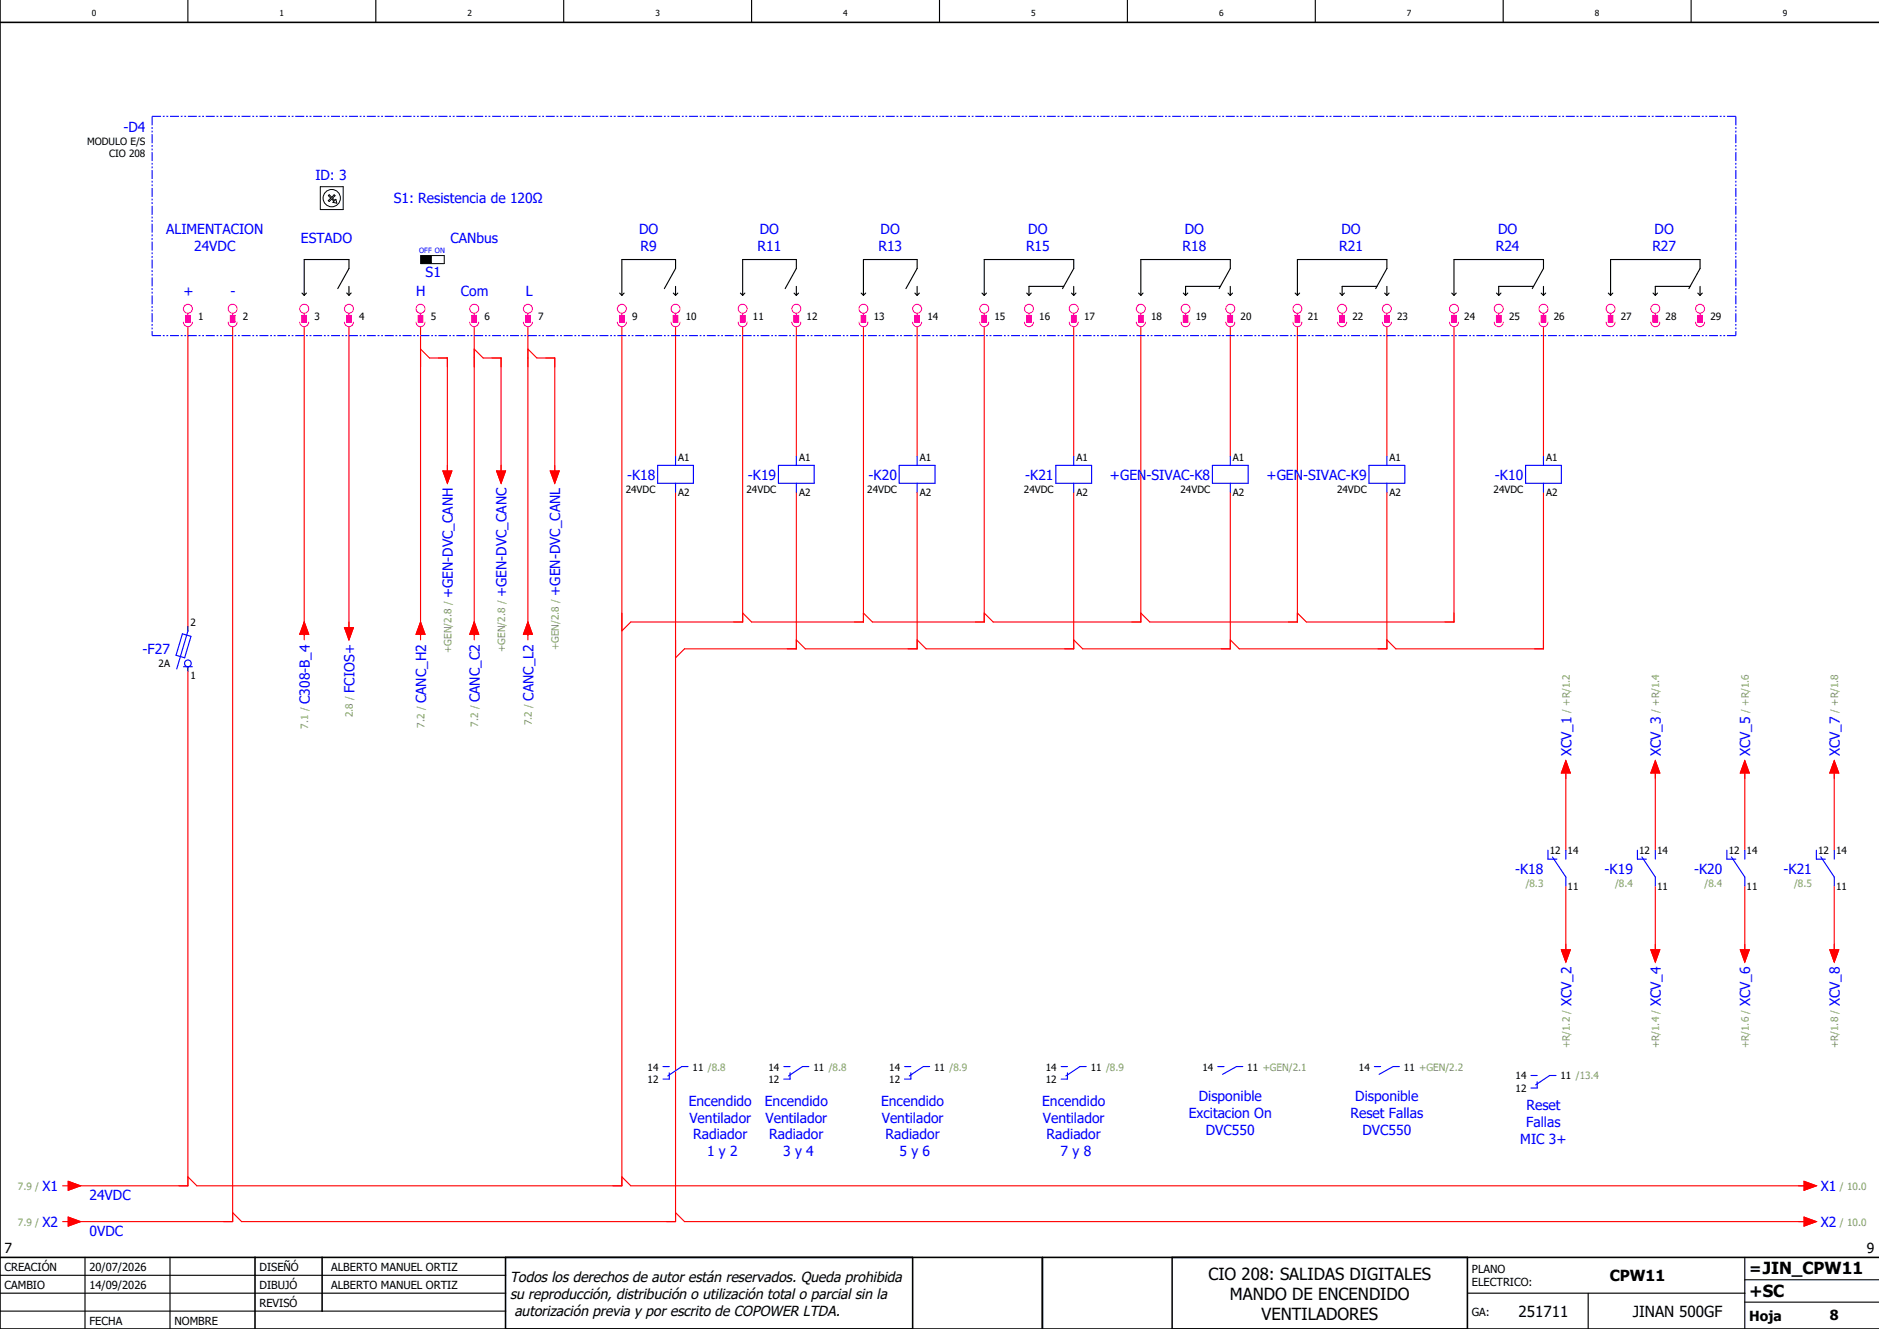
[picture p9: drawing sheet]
<svg xmlns="http://www.w3.org/2000/svg" width="420mm" height="297mm" viewBox="0 0 420 297" stroke-linecap="round" stroke-linejoin="round" font-family="sans-serif">
<g fill="none" stroke="#000" stroke-width=".25">
<path d="M42 0v5M84 0v5M126 0v5M168 0v5M210 0v5M252 0v5M294 0v5M336 0v5M378 0v5M67.5 65.5l.5 .5M68.5 65.5l-.5 .5M75.5 64.5l2.5-4.5v-2h-10v8"/>
<path d="M77.5 65.5l.5 .5M78 64v2M78.5 65.5l-.5 .5M138.5 65.5l.5 .5M139.5 65.5l-.5 .5M148.5 64.5l2.5-4.5v-2h-12v8M150.5 65.5l.5 .5M151 64v2M151.5 65.5l-.5 .5M165.5 65.5l.5 .5M166.5 65.5l-.5 .5M175.5 64.5l2.5-4.5v-2h-12v8"/>
<path d="M177.5 65.5l.5 .5M178 64v2M178.5 65.5l-.5 .5M192.5 65.5l.5 .5M193.5 65.5l-.5 .5M202.5 64.5l2.5-4.5v-2h-12v8M204.5 65.5l.5 .5M205 64v2M205.5 65.5l-.5 .5M219.5 65.5l.5 .5M220.5 65.5l-.5 .5M229.5 65.5l.5 .5"/>
<path d="M230.5 65.5l-.5 .5M237.5 64.5l2.5-4.5v-2h-20v8M237.8 64h-7.8v2M239.5 65.5l.5 .5M240 64v2M240.5 65.5l-.5 .5M254.5 65.5l.5 .5M255.5 65.5l-.5 .5M264.5 65.5l.5 .5M265.5 65.5l-.5 .5M272.5 64.5l2.5-4.5v-2h-20v8M272.8 64h-7.8v2"/>
<path d="M274.5 65.5l.5 .5M275 64v2M275.5 65.5l-.5 .5M289.5 65.5l.5 .5M290.5 65.5l-.5 .5M299.5 65.5l.5 .5M300.5 65.5l-.5 .5M307.5 64.5l2.5-4.5v-2h-20v8M307.8 64h-7.8v2M309.5 65.5l.5 .5M310 64v2M310.5 65.5l-.5 .5"/>
<path d="M324.5 65.5l.5 .5M325.5 65.5l-.5 .5M334.5 65.5l.5 .5M335.5 65.5l-.5 .5M342.5 64.5l2.5-4.5v-2h-20v8M342.8 64h-7.8v2M344.5 65.5l.5 .5M345 64v2M345.5 65.5l-.5 .5M359.5 65.5l.5 .5M360.5 65.5l-.5 .5M369.5 65.5l.5 .5"/>
<path d="M370.5 65.5l-.5 .5M377.5 64.5l2.5-4.5v-2h-20v8M377.8 64h-7.8v2M379.5 65.5l.5 .5M380 64v2M380.5 65.5l-.5 .5M0 285h113M0 293h113M0 289h113M19 281v16M38 281v16M328 289h62"/>
<path d="M355 289v8M390 291h30M390 281v16M390 286h30"/>
</g>
<path d="M0 5h420M0 0v297h420M0 281h420M57 281v16M72 281v12M113 281v16M204 281v16M233 281v16M262 281v16M328 281v16" fill="none" stroke="#000" stroke-width=".35"/>
<g fill="none" stroke="#f00" stroke-width=".25">
<path d="M42 73v68M52 73v200h-36M68 73v70M78 73v68M94 73v70M94 78l2 2h4v26M106 78l2 2h4v26M106 73v70M118 78l2 2h4v26M118 73v70M139 73v192h-95l-2-2M151 73v29"/>
<path d="M166 73v66h-25l-2 2M178 73v29M193 73v66h-25l-2-2M205 73v29M220 73v66h-25l-2-2M240 73v29M255 73v66h-33l-2-2M275 73v29M290 73v66h-33l-2-2M310 73v29M325 73v66h-33l-2-2M345 73v29"/>
<path d="M99 105.3h2l-1 2.7zM111 105.3h2l-1 2.7zM123 105.3h2l-1 2.7zM151 110v163h-97l-2-2M178 110v35h-25l-2 2M205 110v35h-25l-2-2M240 110v35h-33l-2-2M275 110v35h-33l-2-2M310 110v35h-33l-2-2M345 110v35h-33l-2-2M68 139l1 2.7h-2zM94 139l1 2.7h-2z"/>
<path d="M106 139l1 2.7h-2zM118 139l1 2.7h-2zM42 149v116h-26M77 140.2h2l-1 2.8zM350 172.7v17.3M350 170l1 2.7h-2zM370 172.7v17.3M370 170l1 2.7h-2zM390 172.7v17.3M390 170l1 2.7h-2zM410 172.7v17.3M410 170l1 2.7h-2z"/>
<path d="M350 198v15M370 198v15M390 198v15M410 198v15M349 212.3h2l-1 2.7zM369 212.3h2l-1 2.7zM389 212.3h2l-1 2.7zM409 212.3h2l-1 2.7zM14 265h1.2M14 273h1.2M15.2 272l2.8 1-2.8 1zM15.2 264l2.8 1-2.8 1z"/>
<path d="M139 263l2 2h263M151 271l2 2h251M403.2 264l2.8 1-2.8 1zM403.2 272l2.8 1-2.8 1z"/>
</g>
<g fill="none" stroke="#000" stroke-width=".22">
<path d="M71.6 41.7h5.1v5.1h-5.1zM73.6 43.5l.6 .6 .5-.6 .2 .2-.6 .6 .5 .5 .3-.3 .2 .9-.9-.2 .2-.2-.4-.5-.6 .5-.2-.2 .5-.5-.5-.6zM94 57.1h5.3v1.8h-5.3z"/>
<circle cx="74.2" cy="44.3" r="1.93"/>
</g>
<path d="M94.3 57.4h2v1.3h-2z" fill="#000" stroke="#000" stroke-width=".22"/>
<path d="M94.3 57.4h2v1.3h-2z" fill="none" stroke="#000" stroke-width=".5"/>
<g fill="none" stroke="#f0f" stroke-width=".25">
<path d="M41 72a1 1 0 0 0 1 1 1 1 0 0 0 1-1M41.5 70.5h1v1.5h-1zM42 70v.5M51 72a1 1 0 0 0 1 1 1 1 0 0 0 1-1M51.5 70.5h1v1.5h-1zM52 70v.5M67 72a1 1 0 0 0 1 1 1 1 0 0 0 1-1M67.5 70.5h1v1.5h-1zM68 70v.5M77 72a1 1 0 0 0 1 1 1 1 0 0 0 1-1M77.5 70.5h1v1.5h-1zM78 70v.5"/>
<path d="M93 72a1 1 0 0 0 1 1 1 1 0 0 0 1-1M93.5 70.5h1v1.5h-1zM94 70v.5M105 72a1 1 0 0 0 1 1 1 1 0 0 0 1-1M105.5 70.5h1v1.5h-1zM106 70v.5M117 72a1 1 0 0 0 1 1 1 1 0 0 0 1-1M117.5 70.5h1v1.5h-1zM118 70v.5M138 72a1 1 0 0 0 1 1 1 1 0 0 0 1-1M138.5 70.5h1v1.5h-1zM139 70v.5"/>
<path d="M150 72a1 1 0 0 0 1 1 1 1 0 0 0 1-1M150.5 70.5h1v1.5h-1zM151 70v.5M165 72a1 1 0 0 0 1 1 1 1 0 0 0 1-1M165.5 70.5h1v1.5h-1zM166 70v.5M177 72a1 1 0 0 0 1 1 1 1 0 0 0 1-1M177.5 70.5h1v1.5h-1zM178 70v.5M192 72a1 1 0 0 0 1 1 1 1 0 0 0 1-1M192.5 70.5h1v1.5h-1zM193 70v.5"/>
<path d="M204 72a1 1 0 0 0 1 1 1 1 0 0 0 1-1M204.5 70.5h1v1.5h-1zM205 70v.5M219 72a1 1 0 0 0 1 1 1 1 0 0 0 1-1M219.5 70.5h1v1.5h-1zM220 70v.5M229 72a1 1 0 0 0 1 1 1 1 0 0 0 1-1M229.5 70.5h1v1.5h-1zM230 70v.5M239 72a1 1 0 0 0 1 1 1 1 0 0 0 1-1M239.5 70.5h1v1.5h-1zM240 70v.5"/>
<path d="M254 72a1 1 0 0 0 1 1 1 1 0 0 0 1-1M254.5 70.5h1v1.5h-1zM255 70v.5M264 72a1 1 0 0 0 1 1 1 1 0 0 0 1-1M264.5 70.5h1v1.5h-1zM265 70v.5M274 72a1 1 0 0 0 1 1 1 1 0 0 0 1-1M274.5 70.5h1v1.5h-1zM275 70v.5M289 72a1 1 0 0 0 1 1 1 1 0 0 0 1-1M289.5 70.5h1v1.5h-1zM290 70v.5"/>
<path d="M299 72a1 1 0 0 0 1 1 1 1 0 0 0 1-1M299.5 70.5h1v1.5h-1zM300 70v.5M309 72a1 1 0 0 0 1 1 1 1 0 0 0 1-1M309.5 70.5h1v1.5h-1zM310 70v.5M324 72a1 1 0 0 0 1 1 1 1 0 0 0 1-1M324.5 70.5h1v1.5h-1zM325 70v.5M334 72a1 1 0 0 0 1 1 1 1 0 0 0 1-1M334.5 70.5h1v1.5h-1zM335 70v.5"/>
<path d="M344 72a1 1 0 0 0 1 1 1 1 0 0 0 1-1M344.5 70.5h1v1.5h-1zM345 70v.5M359 72a1 1 0 0 0 1 1 1 1 0 0 0 1-1M359.5 70.5h1v1.5h-1zM360 70v.5M369 72a1 1 0 0 0 1 1 1 1 0 0 0 1-1M369.5 70.5h1v1.5h-1zM370 70v.5M379 72a1 1 0 0 0 1 1 1 1 0 0 0 1-1M379.5 70.5h1v1.5h-1zM380 70v.5"/>
<circle cx="42" cy="69" r="1"/>
<circle cx="52" cy="69" r="1"/>
<circle cx="68" cy="69" r="1"/>
<circle cx="78" cy="69" r="1"/>
<circle cx="94" cy="69" r="1"/>
<circle cx="106" cy="69" r="1"/>
<circle cx="118" cy="69" r="1"/>
<circle cx="139" cy="69" r="1"/>
<circle cx="151" cy="69" r="1"/>
<circle cx="166" cy="69" r="1"/>
<circle cx="178" cy="69" r="1"/>
<circle cx="193" cy="69" r="1"/>
<circle cx="205" cy="69" r="1"/>
<circle cx="220" cy="69" r="1"/>
<circle cx="230" cy="69" r="1"/>
<circle cx="240" cy="69" r="1"/>
<circle cx="255" cy="69" r="1"/>
<circle cx="265" cy="69" r="1"/>
<circle cx="275" cy="69" r="1"/>
<circle cx="290" cy="69" r="1"/>
<circle cx="300" cy="69" r="1"/>
<circle cx="310" cy="69" r="1"/>
<circle cx="325" cy="69" r="1"/>
<circle cx="335" cy="69" r="1"/>
<circle cx="345" cy="69" r="1"/>
<circle cx="360" cy="69" r="1"/>
<circle cx="370" cy="69" r="1"/>
<circle cx="380" cy="69" r="1"/>
</g>
<g fill="#f0f" stroke="#f0f" stroke-width=".22">
<path d="M51.5 70.5h1v1.5h-1z"/>
<path d="M41.5 70.5h1v1.5h-1z"/>
<path d="M77.5 70.5h1v1.5h-1z"/>
<path d="M67.5 70.5h1v1.5h-1z"/>
<path d="M117.5 70.5h1v1.5h-1z"/>
<path d="M93.5 70.5h1v1.5h-1z"/>
<path d="M105.5 70.5h1v1.5h-1z"/>
<path d="M138.5 70.5h1v1.5h-1z"/>
<path d="M150.5 70.5h1v1.5h-1z"/>
<path d="M165.5 70.5h1v1.5h-1z"/>
<path d="M177.5 70.5h1v1.5h-1z"/>
<path d="M192.5 70.5h1v1.5h-1z"/>
<path d="M204.5 70.5h1v1.5h-1z"/>
<path d="M219.5 70.5h1v1.5h-1z"/>
<path d="M239.5 70.5h1v1.5h-1z"/>
<path d="M229.5 70.5h1v1.5h-1z"/>
<path d="M254.5 70.5h1v1.5h-1z"/>
<path d="M264.5 70.5h1v1.5h-1z"/>
<path d="M274.5 70.5h1v1.5h-1z"/>
<path d="M289.5 70.5h1v1.5h-1z"/>
<path d="M299.5 70.5h1v1.5h-1z"/>
<path d="M309.5 70.5h1v1.5h-1z"/>
<path d="M324.5 70.5h1v1.5h-1z"/>
<path d="M334.5 70.5h1v1.5h-1z"/>
<path d="M344.5 70.5h1v1.5h-1z"/>
<path d="M359.5 70.5h1v1.5h-1z"/>
<path d="M369.5 70.5h1v1.5h-1z"/>
<path d="M379.5 70.5h1v1.5h-1z"/>
</g>
<path d="M34 26h354M34 26v49M388 26v49M34 75h354" fill="none" stroke="#00f" stroke-width=".25" stroke-dasharray="2 .4 .4 .4 .4 .4" stroke-linecap="butt"/>
<g fill="none" stroke="#00f" stroke-width=".25">
<path d="M147 104h8v4h-8zM151 102v2M151 108v2M174 104h8v4h-8zM178 102v2M178 108v2M201 104h8v4h-8zM205 102v2M205 108v2M236 104h8v4h-8zM240 102v2M240 108v2"/>
<path d="M271 104h8v4h-8zM275 102v2M275 108v2M306 104h8v4h-8zM310 102v2M310 108v2M341 104h8v4h-8zM345 102v2M345 108v2M40.8 141.6l1.9 .6-1.4 4.8-1.9-.6zM41 149h2M42 149v1"/>
<path d="M42 140v1l-2.5 8.5M346 190v2h2M347 191.5l3 4.5v2M350 190v2M366 190v2h2M367 191.5l3 4.5v2M370 190v2M386 190v2h2M387 191.5l3 4.5v2M390 190v2M406 190v2h2M407 191.5l3 4.5v2"/>
<path d="M410 190v2M148.2 238.4h1.4M149.6 239.8v1.4h-1.4M153.8 238.3h-1.4l-3.1 2.2M175.2 238.4h1.4M176.6 239.8v1.4h-1.4M180.8 238.3h-1.4l-3.1 2.2M202.2 238.4h1.4M203.6 239.8v1.4h-1.4M207.8 238.3h-1.4l-3.1 2.2M237.2 238.4h1.4M238.6 239.8v1.4h-1.4"/>
<path d="M242.8 238.3h-1.4l-3.1 2.2M272.2 238.4h1.4M277.8 238.3h-1.4l-3.1 1.8M307.2 238.4h1.4M312.8 238.3h-1.4l-3.1 1.8M342.2 240.3h1.4M343.6 241.8v1.3h-1.4M347.8 240.3h-1.4l-3.1 2.2"/>
<circle cx="42" cy="148.2" r=".75"/>
</g>
<g fill="#f00" stroke="#f00" stroke-width=".22">
<path d="M403.2 264l2.8 1-2.8 1z"/>
<path d="M403.2 272l2.8 1-2.8 1z"/>
<path d="M15.2 272l2.8 1-2.8 1z"/>
<path d="M15.2 264l2.8 1-2.8 1z"/>
<path d="M77 140.2h2l-1 2.8z"/>
<path d="M68 139l1 2.7h-2z"/>
<path d="M94 139l1 2.7h-2z"/>
<path d="M99 105.3h2l-1 2.7z"/>
<path d="M106 139l1 2.7h-2z"/>
<path d="M111 105.3h2l-1 2.7z"/>
<path d="M118 139l1 2.7h-2z"/>
<path d="M123 105.3h2l-1 2.7z"/>
<path d="M350 170l1 2.7h-2z"/>
<path d="M349 212.3h2l-1 2.7z"/>
<path d="M370 170l1 2.7h-2z"/>
<path d="M369 212.3h2l-1 2.7z"/>
<path d="M390 170l1 2.7h-2z"/>
<path d="M389 212.3h2l-1 2.7z"/>
<path d="M410 170l1 2.7h-2z"/>
<path d="M409 212.3h2l-1 2.7z"/>
</g>
<g font-size="3.7">
<text x="270.1" y="286">CIO 208: SALIDAS DIGITALES</text>
<text x="274.9" y="290.5">MANDO DE ENCENDIDO</text>
<text x="391" y="289.8">+SC</text>
<text x="281.9" y="295">VENTILADORES</text>
</g>
<g font-size="3.4">
<text x="359.8" y="286.4">CPW11</text>
<text x="391" y="284.6">=JIN_CPW11</text>
<text x="339.4" y="294.4">251711</text>
<text x="365" y="294.4">JINAN 500GF</text>
</g>
<g font-size="3.2">
<text x="114" y="286.5">Todos los derechos de autor están reservados. Queda prohibida</text>
<text x="114" y="290.2">su reproducción, distribución o utilización total o parcial sin la</text>
<text x="115" y="294">autorización previa y por escrito de COPOWER LTDA.</text>
</g>
<g font-size="3.1" fill="#00f">
<text x="27.6" y="29.6">-D4</text>
<text x="70.5" y="40.2">ID: 3</text>
<text x="88" y="45.4">S1: Resistencia de 120Ω</text>
<text x="37.1" y="52.4">ALIMENTACION</text>
<text x="142.8" y="52.4">DO</text>
<text x="169.8" y="52.4">DO</text>
<text x="196.8" y="52.4">DO</text>
<text x="229.8" y="52.4">DO</text>
<text x="264.8" y="52.4">DO</text>
<text x="299.8" y="52.4">DO</text>
<text x="334.8" y="52.4">DO</text>
<text x="369.8" y="52.4">DO</text>
<text x="43.4" y="56.1">24VDC</text>
<text x="67.3" y="54.2">ESTADO</text>
<text x="100.7" y="54.2">CANbus</text>
<text x="143.2" y="56.1">R9</text>
<text x="169.3" y="56.1">R11</text>
<text x="196.3" y="56.1">R13</text>
<text x="229.3" y="56.1">R15</text>
<text x="264.3" y="56.1">R18</text>
<text x="299.3" y="56.1">R21</text>
<text x="334.3" y="56.1">R24</text>
<text x="369.3" y="56.1">R27</text>
<text x="95.1" y="61.9">S1</text>
<text x="41" y="66.2">+</text>
<text x="51.5" y="66.2">-</text>
<text x="93" y="66.2">H</text>
<text x="103" y="66.2">Com</text>
<text x="117.5" y="66.2">L</text>
<text x="140.2" y="107.2">-K18</text>
<text x="167.2" y="107.2">-K19</text>
<text x="194.2" y="107.2">-K20</text>
<text x="229.2" y="107.2">-K21</text>
<text x="248.1" y="107.2">+GEN-SIVAC-K8</text>
<text x="283.1" y="107.2">+GEN-SIVAC-K9</text>
<text x="334.2" y="107.2">-K10</text>
<text x="101.2" y="133.7" transform="rotate(-90 101.2 133.7)">+GEN-DVC_CANH</text>
<text x="113.2" y="133.5" transform="rotate(-90 113.2 133.5)">+GEN-DVC_CANC</text>
<text x="125.2" y="133.1" transform="rotate(-90 125.2 133.1)">+GEN-DVC_CANL</text>
<text x="31.9" y="146.2">-F27</text>
<text x="79.2" y="154.8" transform="rotate(-90 79.2 154.8)">FCIOS+</text>
<text x="69.2" y="157.3" transform="rotate(-90 69.2 157.3)">C308-B_4</text>
<text x="95.2" y="157.2" transform="rotate(-90 95.2 157.2)">CANC_H2</text>
<text x="107.2" y="156.9" transform="rotate(-90 107.2 156.9)">CANC_C2</text>
<text x="119.2" y="156.6" transform="rotate(-90 119.2 156.6)">CANC_L2</text>
<text x="351.2" y="169" transform="rotate(-90 351.2 169)">XCV_1</text>
<text x="371.2" y="169" transform="rotate(-90 371.2 169)">XCV_3</text>
<text x="391.2" y="169" transform="rotate(-90 391.2 169)">XCV_5</text>
<text x="411.2" y="169" transform="rotate(-90 411.2 169)">XCV_7</text>
<text x="338.7" y="195.2">-K18</text>
<text x="358.7" y="195.2">-K19</text>
<text x="378.7" y="195.2">-K20</text>
<text x="398.7" y="195.2">-K21</text>
<text x="351.2" y="224.9" transform="rotate(-90 351.2 224.9)">XCV_2</text>
<text x="371.2" y="224.9" transform="rotate(-90 371.2 224.9)">XCV_4</text>
<text x="391.2" y="224.9" transform="rotate(-90 391.2 224.9)">XCV_6</text>
<text x="411.2" y="224.9" transform="rotate(-90 411.2 224.9)">XCV_8</text>
<text x="153.9" y="247.1">Encendido</text>
<text x="154.1" y="250.9">Ventilador</text>
<text x="170.9" y="247.1">Encendido</text>
<text x="171.1" y="250.9">Ventilador</text>
<text x="196.9" y="247.1">Encendido</text>
<text x="197.1" y="250.9">Ventilador</text>
<text x="232.9" y="247.1">Encendido</text>
<text x="233.1" y="250.9">Ventilador</text>
<text x="265.7" y="249.9">Excitacion On</text>
<text x="267.9" y="246.1">Disponible</text>
<text x="301.9" y="249.9">Reset Fallas</text>
<text x="302.9" y="246.1">Disponible</text>
<text x="341.2" y="251.9">Fallas</text>
<text x="341.2" y="248.1">Reset</text>
<text x="154.9" y="254.6">Radiador</text>
<text x="171.9" y="254.6">Radiador</text>
<text x="197.9" y="254.6">Radiador</text>
<text x="233.9" y="254.6">Radiador</text>
<text x="269.5" y="253.6">DVC550</text>
<text x="304.5" y="253.6">DVC550</text>
<text x="339.8" y="255.6">MIC 3+</text>
<text x="158" y="258.4">1 y 2</text>
<text x="175" y="258.4">3 y 4</text>
<text x="201" y="258.4">5 y 6</text>
<text x="237" y="258.4">7 y 8</text>
<text x="9.5" y="266.2">X1</text>
<text x="20" y="268.1">24VDC</text>
<text x="407" y="266.2">X1</text>
<text x="9.5" y="274.2">X2</text>
<text x="407" y="274.2">X2</text>
<text x="20" y="276.1">0VDC</text>
</g>
<g font-size="3.1">
<text x="1" y="280">7</text>
<text x="417.3" y="280">9</text>
<text x="391" y="295.2">Hoja</text>
<text x="409" y="295">8</text>
</g>
<g font-size="2.5">
<text x="1" y="284">CREACIÓN</text>
<text x="20" y="284">20/07/2026</text>
<text x="58" y="284">DISEÑÓ</text>
<text x="74" y="284">ALBERTO MANUEL ORTIZ</text>
<text x="329" y="284.5">PLANO</text>
<text x="329" y="287.5">ELECTRICO:</text>
<text x="1" y="288">CAMBIO</text>
<text x="20" y="288">14/09/2026</text>
<text x="58" y="292">REVISÓ</text>
<text x="58" y="288">DIBUJÓ</text>
<text x="74" y="288">ALBERTO MANUEL ORTIZ</text>
<text x="329" y="294">GA:</text>
<text x="20" y="296">FECHA</text>
<text x="39" y="296">NOMBRE</text>
</g>
<g font-size="2.2">
<text x="19.5" y="32.5">MODULO E/S</text>
<text x="24.4" y="35.2">CIO 208</text>
<text x="44.3" y="71.5">1</text>
<text x="54.3" y="71.5">2</text>
<text x="70.3" y="71.5">3</text>
<text x="80.3" y="71.5">4</text>
<text x="96.3" y="71.5">5</text>
<text x="108.3" y="71.5">6</text>
<text x="120.3" y="71.5">7</text>
<text x="141.3" y="71.5">9</text>
<text x="153.3" y="71.5">10</text>
<text x="168.3" y="71.5">11</text>
<text x="180.3" y="71.5">12</text>
<text x="195.3" y="71.5">13</text>
<text x="207.3" y="71.5">14</text>
<text x="222.3" y="71.5">15</text>
<text x="232.3" y="71.5">16</text>
<text x="242.3" y="71.5">17</text>
<text x="257.3" y="71.5">18</text>
<text x="267.3" y="71.5">19</text>
<text x="277.3" y="71.5">20</text>
<text x="292.3" y="71.5">21</text>
<text x="302.3" y="71.5">22</text>
<text x="312.3" y="71.5">23</text>
<text x="327.3" y="71.5">24</text>
<text x="337.3" y="71.5">25</text>
<text x="347.3" y="71.5">26</text>
<text x="362.3" y="71.5">27</text>
<text x="372.3" y="71.5">28</text>
<text x="382.3" y="71.5">29</text>
<text x="151.6" y="102.9">A1</text>
<text x="178.6" y="102.9">A1</text>
<text x="205.6" y="102.9">A1</text>
<text x="240.6" y="102.9">A1</text>
<text x="275.6" y="102.9">A1</text>
<text x="310.6" y="102.9">A1</text>
<text x="345.6" y="102.9">A1</text>
<text x="139.9" y="110.1">24VDC</text>
<text x="151.6" y="110.8">A2</text>
<text x="166.9" y="110.1">24VDC</text>
<text x="178.6" y="110.8">A2</text>
<text x="193.9" y="110.1">24VDC</text>
<text x="205.6" y="110.8">A2</text>
<text x="228.9" y="110.1">24VDC</text>
<text x="240.6" y="110.8">A2</text>
<text x="263.9" y="110.1">24VDC</text>
<text x="275.6" y="110.8">A2</text>
<text x="298.9" y="110.1">24VDC</text>
<text x="310.6" y="110.8">A2</text>
<text x="333.9" y="110.1">24VDC</text>
<text x="345.6" y="110.8">A2</text>
<text x="42.6" y="139.9">2</text>
<text x="35.4" y="149.1">2A</text>
<text x="42.6" y="151.8">1</text>
<text x="346.4" y="190.9">12</text>
<text x="350.4" y="190.9">14</text>
<text x="366.4" y="190.9">12</text>
<text x="370.4" y="190.9">14</text>
<text x="386.4" y="190.9">12</text>
<text x="390.4" y="190.9">14</text>
<text x="406.4" y="190.9">12</text>
<text x="410.4" y="190.9">14</text>
<text x="350.4" y="198.8">11</text>
<text x="370.4" y="198.8">11</text>
<text x="390.4" y="198.8">11</text>
<text x="410.4" y="198.8">11</text>
<text x="144.8" y="239.2">14</text>
<text x="154.8" y="239.2">11 /8.8</text>
<text x="171.8" y="239.2">14</text>
<text x="181.8" y="239.2">11 /8.8</text>
<text x="198.8" y="239.2">14</text>
<text x="208.8" y="239.2">11 /8.9</text>
<text x="233.8" y="239.2">14</text>
<text x="243.8" y="239.2">11 /8.9</text>
<text x="268.8" y="239.2">14</text>
<text x="278.8" y="239.2">11 +GEN/2.1</text>
<text x="303.8" y="239.2">14</text>
<text x="313.8" y="239.2">11 +GEN/2.2</text>
<text x="144.8" y="242">12</text>
<text x="171.8" y="242">12</text>
<text x="198.8" y="242">12</text>
<text x="233.8" y="242">12</text>
<text x="338.8" y="244">12</text>
<text x="338.8" y="241.2">14</text>
<text x="348.8" y="241.2">11 /13.4</text>
</g>
<g font-size="2.2" fill="#7ca552">
<text x="100.9" y="145.9" transform="rotate(-90 100.9 145.9)">+GEN/2.8 /</text>
<text x="112.9" y="145.7" transform="rotate(-90 112.9 145.7)">+GEN/2.8 /</text>
<text x="124.9" y="145.3" transform="rotate(-90 124.9 145.3)">+GEN/2.8 /</text>
<text x="78.9" y="160.3" transform="rotate(-90 78.9 160.3)">2.8 /</text>
<text x="350.9" y="159.3" transform="rotate(-90 350.9 159.3)">/ +R/1.2</text>
<text x="370.9" y="159.3" transform="rotate(-90 370.9 159.3)">/ +R/1.4</text>
<text x="390.9" y="159.3" transform="rotate(-90 390.9 159.3)">/ +R/1.6</text>
<text x="410.9" y="159.3" transform="rotate(-90 410.9 159.3)">/ +R/1.8</text>
<text x="68.9" y="162.8" transform="rotate(-90 68.9 162.8)">7.1 /</text>
<text x="94.9" y="162.6" transform="rotate(-90 94.9 162.6)">7.2 /</text>
<text x="106.9" y="162.4" transform="rotate(-90 106.9 162.4)">7.2 /</text>
<text x="118.9" y="162.1" transform="rotate(-90 118.9 162.1)">7.2 /</text>
<text x="341" y="198.1">/8.3</text>
<text x="361" y="198.1">/8.4</text>
<text x="381" y="198.1">/8.4</text>
<text x="401" y="198.1">/8.5</text>
<text x="350.9" y="234.3" transform="rotate(-90 350.9 234.3)">+R/1.2 /</text>
<text x="370.9" y="234.3" transform="rotate(-90 370.9 234.3)">+R/1.4 /</text>
<text x="390.9" y="234.3" transform="rotate(-90 390.9 234.3)">+R/1.6 /</text>
<text x="410.9" y="234.3" transform="rotate(-90 410.9 234.3)">+R/1.8 /</text>
<text x="4" y="265.9">7.9 /</text>
<text x="411.3" y="265.9">/ 10.0</text>
<text x="4" y="273.9">7.9 /</text>
<text x="411.3" y="273.9">/ 10.0</text>
</g>
<g font-size="1.9">
<text x="20.5" y="3.6">0</text>
<text x="62.5" y="3.6">1</text>
<text x="104.5" y="3.6">2</text>
<text x="146.5" y="3.6">3</text>
<text x="188.5" y="3.6">4</text>
<text x="230.5" y="3.6">5</text>
<text x="272.5" y="3.6">6</text>
<text x="314.5" y="3.6">7</text>
<text x="356.5" y="3.6">8</text>
<text x="398.5" y="3.6">9</text>
</g>
<text font-size="1.6" fill="#00f" x="93.7" y="56.5">OFF ON</text>
</svg>
